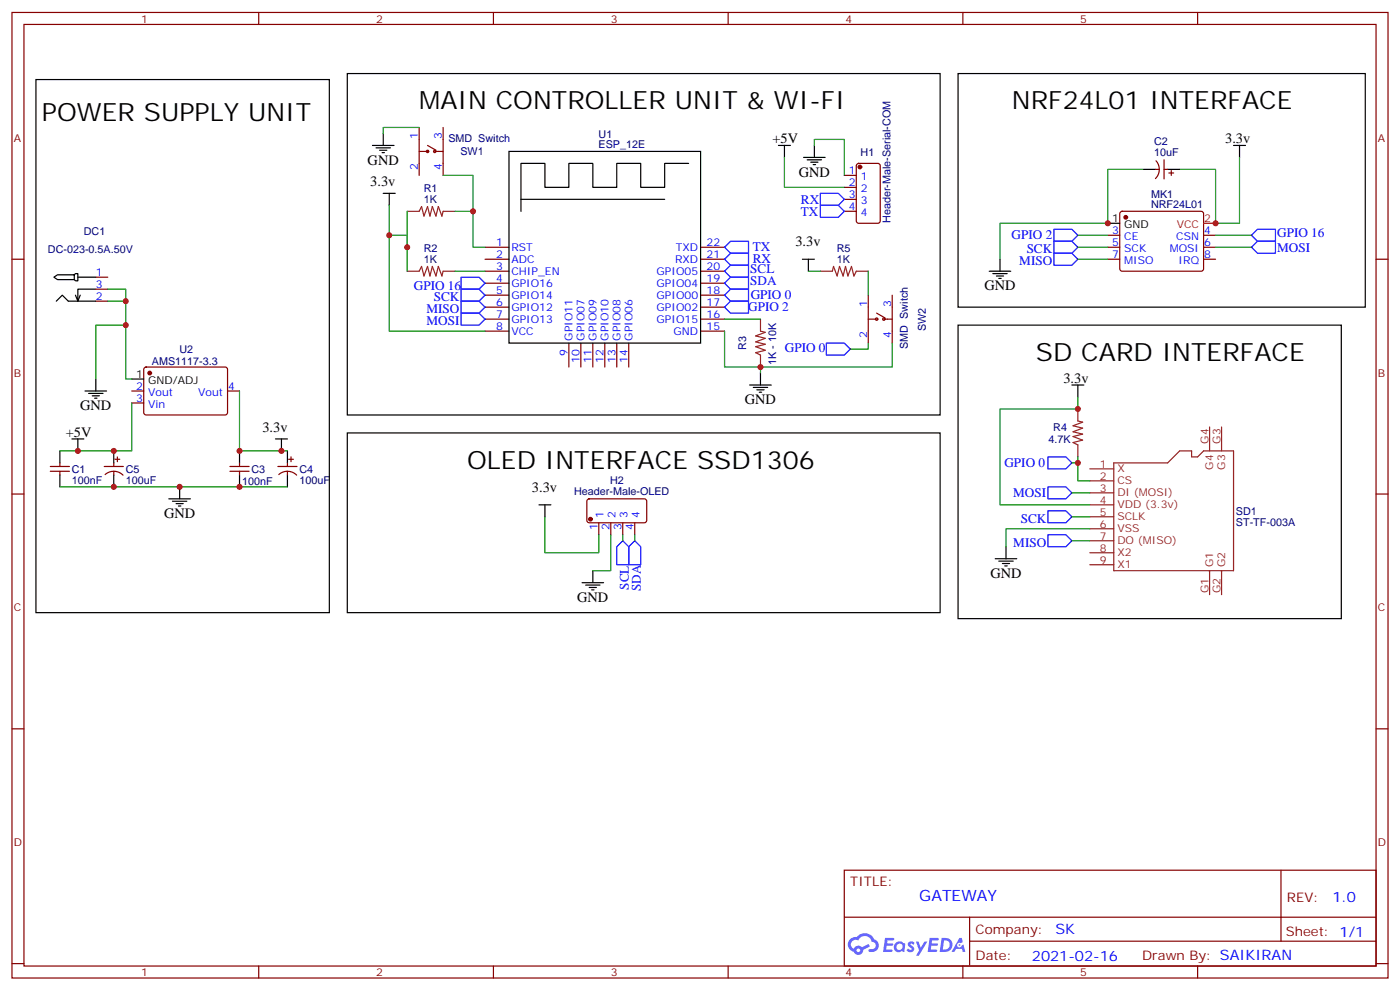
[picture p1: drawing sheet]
<svg xmlns="http://www.w3.org/2000/svg" width="412mm" height="292mm" viewBox="0 0 412 292" stroke-linecap="round" stroke-linejoin="round" font-family="sans-serif">
<g fill="none" stroke="#870000" stroke-width=".35">
<path d="M3.5 3.7h405.4v284.3h-405.4zM7.1 7.2h398.2v277.3h-398.2zM76.2 3.7v3.5M145.3 3.7v3.5M214.5 3.7v3.5M283.6 3.7v3.5M352.8 3.7v3.5M3.5 76.3h3.6M405.3 76.3h3.6M3.5 145.5h3.6M405.3 145.5h3.6M3.5 214.6h3.6"/>
<path d="M405.3 214.6h3.6M248.7 256.3h156.6v28.2h-156.6zM377.3 256.3v20.9M248.7 270.1h156.5M285.6 277.2h119.6M285.6 270.1v14.1M3.5 283.8h3.6M76.2 284.5v3.5M145.3 284.5v3.5M214.5 284.5v3.5M283.6 284.5v3.5M352.8 284.5v3.5"/>
<path d="M405.3 283.8h3.6"/>
</g>
<g fill="#5487ff">
<path d="M267.7 277.4a1.22 1.22 0 0 1 1.7 .3l-.4 .6a.47 .47 0 0 0-.3-.4 .47 .47 0 0 0-.5 .2l.1 .2a1.14 1.14 0 0 1 .8 1.7 1.14 1.14 0 0 1-1.9 0l-.2-.2 .5-.5 .7 .4a.29 .29 0 0 0 .3-.2 .29 .29 0 0 0-.2-.4 1.04 1.04 0 0 1-.6-1.7z"/>
<path d="M260.7 276.2h2.4l.3 .2-.2 .5h-1.8l-.1 .9h1.5l.3 .3-.3 .4h-1.6l-.2 1.1 1.7 .1 .2 .3-.2 .3h-2.6z"/>
<path d="M273.8 276.2h2.4l.3 .2-.1 .5h-1.8l-.2 .9h1.6l.3 .3-.4 .4h-1.6l-.1 1.1 1.7 .1 .2 .3-.2 .3h-2.6z"/>
<path d="M282.6 276.2h.7l.3 1.2-.6 .4a.69 .69 0 0 0-1 .2 .69 .69 0 0 0 .4 1 .69 .69 0 0 0 .9-.6l.5-.3 .6 2.2h-.8l-.2-.9h-1.8l-.5 .9h-.8z"/>
<path d="M269.8 277.3h.8l.6 1.8 1.1-1.8h.9l-2.6 4.2h-.8l.9-1.6z"/>
<path d="M277.4 276.2l-.6 4.1h1.3a2.11 2.11 0 0 0 2.5-2.1 2.11 2.11 0 0 0-2.5-2zM278.1 276.9a1.39 1.39 0 0 1 1.7 1.4 1.39 1.39 0 0 1-1.8 1.3h-.3z"/>
<path d="M263.7 277.8a1.54 1.54 0 0 0-.1 2.2 1.54 1.54 0 0 0 2.2 .1l.6 .2 .3-2.3-.2-.2h-.4a1.49 1.49 0 0 0-2.4 0zM264 278.8a.94 .94 0 0 1 1.8 0 .94 .94 0 0 1-1.8 0z"/>
<path d="M250.4 276.6a2.18 2.18 0 0 0 1.1 3.7 1.44 1.44 0 0 0 1.6 .9 1.44 1.44 0 0 0 1.2-1.5l2-1-.5-.7-1.9 .9a1.47 1.47 0 0 0-2.4 .5 1.39 1.39 0 0 1-.7-2 1.39 1.39 0 0 1 2-.4 2.12 2.12 0 0 1 2.2-1.3 2.12 2.12 0 0 1 1.9 1.7 1.14 1.14 0 0 1 1.1 1.4 1.14 1.14 0 0 1-1.7 .7 .43 .43 0 0 0-.5 .4 .43 .43 0 0 0 .4 .4 1.98 1.98 0 0 0 2.5-1.2 1.98 1.98 0 0 0-1.2-2.5 3.1 3.1 0 0 0-5.3-.7l-.9 .1zM252.3 279.9a.55 .55 0 0 1 1.1 0 .55 .55 0 0 1-1.1 0z"/>
<circle cx="282.6" cy="278.3" r=".26"/>
</g>
<g fill="none" stroke="#870000" stroke-width=".35">
<path d="M123.5 37.5v14.1M130.5 37.5v14.1M123.5 44.6h2.4M125.9 42.8l2.5 1.4M128.1 44.6h2.4M248.7 51.6h3.5M248.7 55.2h3.5M248.7 58.7h3.5M252.5 48.3l.4-.2h5.7l.6 .4 .1 16.6-.5 .6-5.9 .1-.6-.5-.1-16.5zM340.4 49.9h1.1M340.5 47.3a3.8 3.8 0 0 1-.1 5.3M342.9 47.1v5.6"/>
<path d="M342.9 49.9h1.1M344.3 50.9h1.4M345 50.2v1.4M142.9 76.3h7M142.9 72.8h7M142.9 79.9h7M206.4 76.3h7M206.4 72.8h7M206.4 79.9h7M248.7 62.2h3.5M326.3 76.3h3.5M326.3 69.3h3.5"/>
<path d="M326.3 72.8h3.5M330.1 62.4l.5-.2h23.2l.5 .2 .2 .5v16.5l-.7 .5-23.5-.1-.5-.6v-16.3zM354.5 76.3h3.6M354.5 69.3h3.6M354.5 72.8h3.6M28.2 81.6h3.5M28.2 85.2h3.5M28.2 88.7h3.5M142.9 83.4h7M142.9 86.9h7M142.9 90.5h7M142.9 94h7"/>
<path d="M142.9 97.5h7M206.4 83.4h7M206.4 86.9h7M206.4 90.5h7M206.4 94h7M206.4 97.5h7M255.8 94h2.4M255.8 86.9v14.1M258.2 92.2l2.5 1.4M260.3 94h2.5M262.8 86.9v14.1M38.8 115.1h3.5"/>
<path d="M38.8 118.7h3.5M42.6 108.3l.4-.2h23.6l.4 .7v13l-.7 .4-23.5-.1-.5-.6v-12.7zM67 115.1h3.6M167.6 101v7.1M171.1 101v7.1M174.6 101v7.1M178.2 101v7.1M181.7 101v7.1M185.2 101v7.1M14.8 138.8h5.7M14.8 137.4h5.7M17.6 136.3v1.1"/>
<path d="M17.6 138.8v1M30.7 137.4h5.6M31 139.8a3.8 3.8 0 0 1 5.2 .1M33.5 136.3v1.1M33.5 138.8v1M33.9 135.3h1.4M34.6 134.5v1.5M67.7 138.8h5.7M67.7 137.4h5.7M70.6 136.3v1.1M70.6 138.8v1M81.8 137.4h5.7"/>
<path d="M82.1 139.8a3.8 3.8 0 0 1 5.3 .1M84.7 136.3v1.1M84.7 138.8v1M85 135.3h1.4M85.7 134.5v1.5M173.1 147.1l.5-.2 16.5 .1 .4 .6-.1 5.9-.6 .5-16.5-.1-.4-.7v-5.6zM176.4 154v3.5M179.9 154v3.5M183.4 154v3.5M187 154v3.5"/>
<circle cx="125.9" cy="44.6" r=".35"/>
<circle cx="128.1" cy="44.6" r=".35"/>
<circle cx="258.2" cy="94" r=".35"/>
<circle cx="260.4" cy="94" r=".35"/>
</g>
<g fill="#870000" stroke="#870000" stroke-width=".35">
<circle cx="331.6" cy="64" r=".53"/>
<circle cx="253.3" cy="49.2" r=".53"/>
<circle cx="173.9" cy="152.9" r=".53"/>
<circle cx="44.1" cy="109.9" r=".53"/>
</g>
<g fill="none" stroke="#000" stroke-width=".35">
<path d="M10.6 23.4h86.4v157h-86.4zM102.3 21.7h174.6v100.5h-174.6zM112.9 39.3v3.5M282.2 21.7h120v68.8h-120zM109.7 42.8h6.4M110.8 43.5h4.2M111.8 44.2h2.1M112.5 44.9h.7M112.9 56.9h3.5M114.7 56.9v3.6M149.9 44.6h56.5v56.4h-56.5zM153.5 58.7h42.3"/>
<path d="M202.8 48.1h-7v7.1h-7.1v-7.1h-7v7.1h-7.1v-7.1h-7v7.1h-7.1v-7.1h-7v14.1M229.3 42.8h3.5M231.1 42.8v3.6M236.7 46.4h6.4M237.8 47.1h4.2M238.8 47.8h2.1M239.5 48.5h.7M239.9 42.8v3.6M336.9 49.9h3.5M344 49.9h3.5M363.4 42.8h3.5M365.1 42.8v3.6"/>
<path d="M236.4 76.3h3.5M238.1 76.3v3.6M291.4 79.9h6.3M294.6 76.3v3.6M326.3 65.8h3.5M15.9 81.6l1-.7h5v1.4h-5zM16.6 88.7l1.7-1.8 1.8 1.8h8.1M21.9 80.9l.3-.3h.7v2.1h-.7l-.3-.4M22.9 81.6h5.3M23.6 86.9l-.7 1.8M28.2 85.2h-5.3v3.5l-.7-1.8M282.2 95.7h112.9v86.5h-112.9z"/>
<path d="M292.5 80.6h4.2M293.5 81.3h2.1M294.2 82h.7M25 115.1h6.4M26.1 115.9h4.2M27.2 116.6h2.1M27.9 117.3h.7M28.2 111.6v3.5M38.8 111.6h3.5M220.8 113.4h6.4M221.9 114.1h4.2M223 114.8h2.1"/>
<path d="M223.7 115.5h.7M224 109.9v3.5M315.7 113.4h3.6M317.5 113.4v3.5M17.6 132.8v3.5M17.6 139.8v3.6M21.2 129.3h3.5M22.9 129.3v3.5M33.5 132.8v3.5M33.5 139.8v3.6M70.6 132.8v3.5M70.6 139.8v3.6"/>
<path d="M81.1 129.3h3.6M82.9 129.3v3.5M84.7 132.8v3.5M84.7 139.8v3.6M102.3 127.5h174.6v52.9h-174.6zM49.7 146.9h6.4M50.8 147.6h4.2M51.9 148.3h2.1M52.6 149h.7M52.9 143.4v3.5M158.7 148.7h3.6M160.5 148.7v3.5"/>
<path d="M171.4 171.6h6.4M172.5 172.3h4.2M173.6 173h2.1M174.3 173.7h.7M174.6 168.1v3.5M293.2 164.5h6.3M294.2 165.2h4.2M295.3 165.9h2.1M296 166.7h.7M296.3 161v3.5"/>
</g>
<path d="M354.5 65.8h3.6" fill="none" stroke="#f00" stroke-width=".35"/>
<g fill="none" stroke="#8c2424" stroke-width=".35">
<path d="M119.9 62.2h3.6l.7-1.4 .7 2.8 1-2.8 .7 2.8 .8-2.8 1 2.8 .7-2.8 1.1 2.8 .3-1.4h3.6M119.9 79.9h3.6l.7-1.4 .7 2.8 1-2.8 .7 2.8 .8-2.8 1 2.8 .7-2.8 1.1 2.8 .3-1.4h3.6M241.7 79.9h3.5l.3-1.4 1.1 2.8 .7-2.8 1.1 2.8 .7-2.8 .7 2.8 1-2.8 .7 2.8 .7-1.4h3.6M224 94v3.5l1.4 .4-2.8 1 2.8 .7-2.8 1.1 2.8 .7-2.8 .7 2.8 1.1-2.8 .7 1.4 .7v3.5M317.5 120.4v3.6l1.4 .3-2.8 1.1 2.8 .7-2.8 1 2.8 .7-2.8 .8 2.8 1-2.8 .7 1.4 .7v3.5M321 138.1h7.1M328.1 136.3h15.9l3.5-3.5h3.5v1.7h1.8l1.7-1.7h8.9v35.3h-35.3zM356.3 125.7v7.1M359.8 125.7v7.1M321 141.6h7.1M321 145.1h7.1M321 148.7h7.1"/>
<path d="M321 152.2h7.1M321 155.7h7.1M321 159.2h7.1M321 162.8h7.1M321 166.3h7.1M356.3 168.1v7M359.8 168.1v7"/>
</g>
<g fill="none" stroke="#00f" stroke-width=".35">
<path d="M241.7 56.9h5.2l1.8 1.8-1.8 1.8h-5.2zM213.4 79.9l1.8-1.8h5.3v3.5h-5.3zM213.4 72.8l1.8-1.8h5.3v3.6h-5.3zM213.4 76.3l1.8-1.7h5.3v3.5h-5.3zM241.7 60.5h5.2l1.8 1.7-1.8 1.8h-5.2zM310.4 71h5.3l1.8 1.8-1.8 1.8h-5.3zM310.4 74.6h5.3l1.8 1.7-1.8 1.8h-5.3zM310.4 67.5h5.3l1.8 1.8-1.8 1.7h-5.3zM368.7 69.3l1.7-1.8h5.3v3.5h-5.3zM370.4 71h5.3v3.6h-5.3l-1.7-1.8zM135.8 85.2h5.3l1.8 1.7-1.8 1.8h-5.3zM135.8 88.7h5.3l1.8 1.8-1.8 1.7h-5.3z"/>
<path d="M135.8 92.2h5.3l1.8 1.8-1.8 1.7h-5.3zM135.8 81.6h5.3l1.8 1.8-1.8 1.8h-5.3zM213.4 83.4l1.8-1.8h5.3v3.6h-5.3zM213.4 90.5l1.8-1.8h5.3v3.5h-5.3zM213.4 86.9l1.8-1.7h5.3v3.5h-5.3zM243.4 101h5.3l1.8 1.8-1.8 1.8h-5.3zM308.7 134.5h5.3l1.7 1.8-1.7 1.8h-5.3zM183.4 159.2l1.8 1.8v5.3h-3.5v-5.3zM187 159.2l1.7 1.8v5.3h-3.5v-5.3zM308.7 143.4h5.3l1.7 1.7-1.7 1.8h-5.3zM308.7 157.5h5.3l1.7 1.7-1.7 1.8h-5.3zM308.7 150.4h5.3l1.7 1.8-1.7 1.8h-5.3z"/>
</g>
<g fill="none" stroke="#008700" stroke-width=".35">
<path d="M123.5 37.5h-10.6v1.8M130.5 51.6h8.8v10.6M231.1 46.4v8.8h17.6M239.9 42.8v-1.7h8.8v10.5M336.9 49.9h-10.6v15.9h-31.7v10.5M365.1 46.4v19.4h-7v-15.9h-10.6M114.7 60.5v8.8h5.2v3.5M114.7 69.3v28.2h28.2M119.9 62.2v17.7M134.1 62.2h5.2v10.6h3.6M134.1 79.9h8.8M238.1 79.9h3.6"/>
<path d="M255.8 79.9v7M317.5 72.8h8.8M317.5 76.3h8.8M317.5 69.3h8.8M358.1 72.8h10.6M358.1 69.3h10.6M31.7 85.2h5.3v3.5h-5.3M37 88.7v7h-8.8v15.9M37 95.7v15.9h1.8M213.4 97.5v10.6h10.6M213.4 94h10.6M38.8 118.7v14.1h-21.2"/>
<path d="M70.6 115.1v17.7h14.1M224 108.1v1.8M255.8 101v1.8h-5.3M262.8 101v7.1h-38.8M317.5 116.9v3.5h-22.9v28.3h26.4M315.7 136.3h1.8M317.5 134.5v7.1h3.5M17.6 143.4h67.1M160.5 152.2v10.6h15.9v-5.3M179.9 157.5v10.6h-5.3M183.4 157.5v1.7M187 157.5v1.7"/>
<path d="M315.7 145.1h5.3M315.7 159.2h5.3M315.7 152.2h5.3M321 155.7h-24.7v5.3"/>
</g>
<g fill="#c00">
<circle cx="119.9" cy="72.8" r=".88"/>
<circle cx="326.3" cy="65.8" r=".88"/>
<circle cx="358.1" cy="65.8" r=".88"/>
<circle cx="317.5" cy="136.3" r=".88"/>
<circle cx="317.5" cy="120.4" r=".88"/>
<circle cx="224" cy="108.1" r=".88"/>
<circle cx="114.7" cy="69.3" r=".88"/>
<circle cx="139.3" cy="62.2" r=".88"/>
<circle cx="70.6" cy="143.4" r=".88"/>
<circle cx="33.5" cy="143.4" r=".88"/>
<circle cx="52.9" cy="143.4" r=".88"/>
<circle cx="22.9" cy="132.8" r=".88"/>
<circle cx="33.5" cy="132.8" r=".88"/>
<circle cx="70.6" cy="132.8" r=".88"/>
<circle cx="82.9" cy="132.8" r=".88"/>
<circle cx="37" cy="88.7" r=".88"/>
<circle cx="37" cy="95.7" r=".88"/>
</g>
<g font-size="7.4">
<text x="12.3" y="35.8">POWER SUPPLY UNIT</text>
<text x="123.5" y="32.2">MAIN CONTROLLER UNIT &amp; WI-FI</text>
<text x="298.1" y="32.2">NRF24L01 INTERFACE</text>
<text x="305.2" y="106.3">SD CARD INTERFACE</text>
<text x="137.6" y="138.1">OLED INTERFACE SSD1306</text>
</g>
<text font-size="4.6" fill="#00f" x="270.8" y="265.3">GATEWAY</text>
<g font-size="4.2">
<text x="227.5" y="42.1">+5V</text>
<text x="360.9" y="42.1">3.3v</text>
<text x="108.3" y="48.5">GND</text>
<text x="235.3" y="52">GND</text>
<text x="109.1" y="54.9">3.3v</text>
<text x="234.3" y="72.5">3.3v</text>
<text x="290" y="85.5">GND</text>
<text x="313.3" y="112.7">3.3v</text>
<text x="219.4" y="119">GND</text>
<text x="23.6" y="120.8">GND</text>
<text x="19.4" y="128.6">+5V</text>
<text x="77.3" y="127.2">3.3v</text>
<text x="156.7" y="144.8">3.3v</text>
<text x="48.3" y="152.5">GND</text>
<text x="291.7" y="170.2">GND</text>
<text x="170" y="177.2">GND</text>
</g>
<g font-size="4.2" fill="#00f">
<text x="392.5" y="265.5">1.0</text>
<text x="310.9" y="275.1">SK</text>
<text x="304" y="282.9">2021-02-16</text>
</g>
<g font-size="3.9" fill="#00f">
<text x="235.9" y="59.9">RX</text>
<text x="235.9" y="63.5">TX</text>
<text x="298" y="70.4">GPIO 2</text>
<text x="376.2" y="69.7">GPIO 16</text>
<text x="221.8" y="73.9">TX</text>
<text x="221.8" y="77.4">RX</text>
<text x="302.4" y="74.6">SCK</text>
<text x="376.2" y="74.2">MOSI</text>
<text x="221" y="80.3">SCL</text>
<text x="221" y="83.8">SDA</text>
<text x="300.3" y="78.1">MISO</text>
<text x="121.9" y="85.5">GPIO 16</text>
<text x="127.8" y="88.7">SCK</text>
<text x="221.1" y="88.2">GPIO 0</text>
<text x="125.6" y="92.2">MISO</text>
<text x="125.6" y="95.7">MOSI</text>
<text x="220.4" y="91.5">GPIO 2</text>
<text x="231.2" y="103.7">GPIO 0</text>
<text x="295.9" y="137.5">GPIO 0</text>
<text x="298.5" y="146.4">MOSI</text>
<text x="300.7" y="154">SCK</text>
<text x="298.5" y="161">MISO</text>
<text x="185.2" y="173.7" transform="rotate(-90 185.2 173.7)">SCL</text>
<text x="188.7" y="174.1" transform="rotate(-90 188.7 174.1)">SDA</text>
</g>
<g font-size="3.9" fill="#800">
<text x="250.5" y="260.8">TITLE:</text>
<text x="379.1" y="265.5">REV:</text>
<text x="287.4" y="275">Company:</text>
<text x="378.7" y="275.7">Sheet: 1/1</text>
<text x="287.4" y="282.7">Date:</text>
<text x="336.4" y="282.8">Draw</text>
<text x="346.6" y="282.8">n By: SAIKIRAN</text>
</g>
<g font-size="3.2" fill="#800">
<text x="41.6" y="6.7">1</text>
<text x="110.8" y="6.7">2</text>
<text x="179.9" y="6.7">3</text>
<text x="249.1" y="6.7">4</text>
<text x="318.2" y="6.7">5</text>
<text x="4.1" y="41.8">A</text>
<text x="405.9" y="41.8">A</text>
<text x="4.1" y="110.9">B</text>
<text x="405.9" y="110.9">B</text>
<text x="4.1" y="180.1">C</text>
<text x="405.9" y="180.1">C</text>
<text x="4.1" y="249.2">D</text>
<text x="405.9" y="249.2">D</text>
<text x="41.6" y="287.5">1</text>
<text x="110.8" y="287.5">2</text>
<text x="179.9" y="287.5">3</text>
<text x="249.1" y="287.5">4</text>
<text x="318.2" y="287.5">5</text>
</g>
<g font-size="3.2" fill="#00f">
<text x="123.1" y="41.1" transform="rotate(-90 123.1 41.1)">1</text>
<text x="130.2" y="41.1" transform="rotate(-90 130.2 41.1)">3</text>
<text x="123.1" y="50.1" transform="rotate(-90 123.1 50.1)">2</text>
<text x="130.2" y="50.1" transform="rotate(-90 130.2 50.1)">4</text>
<text x="250" y="51.3">1</text>
<text x="253.5" y="53.1">1</text>
<text x="250" y="54.8">2</text>
<text x="250" y="58.3">3</text>
<text x="253.5" y="56.6">2</text>
<text x="250" y="61.9">4</text>
<text x="253.5" y="60.1">3</text>
<text x="253.5" y="63.6">4</text>
<text x="327.7" y="68.9">3</text>
<text x="331.2" y="70.7">CE</text>
<text x="346.5" y="70.7">CSN</text>
<text x="354.7" y="68.9">4</text>
<text x="146.2" y="72.5">1</text>
<text x="146.2" y="76">2</text>
<text x="150.6" y="73.9">RST</text>
<text x="150.6" y="77.4">ADC</text>
<text x="198.8" y="77.4">RXD</text>
<text x="199.1" y="73.9">TXD</text>
<text x="208.1" y="76">21</text>
<text x="208.1" y="72.5">22</text>
<text x="327.7" y="72.5">5</text>
<text x="327.7" y="76">7</text>
<text x="331.2" y="74.2">SCK</text>
<text x="331.2" y="77.8">MISO</text>
<text x="344.6" y="74.2">MOSI</text>
<text x="347.2" y="77.8">IRQ</text>
<text x="354.7" y="76">8</text>
<text x="354.7" y="72.5">6</text>
<text x="28.2" y="81.3">1</text>
<text x="146.2" y="79.5">3</text>
<text x="146.2" y="83">4</text>
<text x="150.6" y="80.9">CHIP_EN</text>
<text x="193.4" y="80.9">GPIO05</text>
<text x="208.1" y="83">19</text>
<text x="208.1" y="79.5">20</text>
<text x="28.2" y="84.8">3</text>
<text x="28.2" y="88.3">2</text>
<text x="146.2" y="86.6">5</text>
<text x="150.6" y="84.5">GPIO16</text>
<text x="150.6" y="88">GPIO14</text>
<text x="193.4" y="88">GPIO00</text>
<text x="193.4" y="84.5">GPIO04</text>
<text x="208.1" y="86.6">18</text>
<text x="146.2" y="90.1">6</text>
<text x="146.2" y="93.6">7</text>
<text x="150.6" y="91.5">GPIO12</text>
<text x="150.6" y="95">GPIO13</text>
<text x="193.4" y="95">GPIO15</text>
<text x="193.4" y="91.5">GPIO02</text>
<text x="208.1" y="93.6">16</text>
<text x="208.1" y="90.1">17</text>
<text x="255.4" y="90.5" transform="rotate(-90 255.4 90.5)">1</text>
<text x="262.5" y="90.5" transform="rotate(-90 262.5 90.5)">3</text>
<text x="146.2" y="97.2">8</text>
<text x="150.6" y="98.6">VCC</text>
<text x="168.6" y="100.3" transform="rotate(-90 168.6 100.3)">GPIO11</text>
<text x="172.2" y="100.3" transform="rotate(-90 172.2 100.3)">GPIO07</text>
<text x="175.7" y="100.3" transform="rotate(-90 175.7 100.3)">GPIO09</text>
<text x="179.2" y="100.3" transform="rotate(-90 179.2 100.3)">GPIO10</text>
<text x="182.7" y="100.3" transform="rotate(-90 182.7 100.3)">GPIO08</text>
<text x="186.3" y="100.3" transform="rotate(-90 186.3 100.3)">GPIO06</text>
<text x="198.4" y="98.6">GND</text>
<text x="208.1" y="97.2">15</text>
<text x="255.4" y="99.5" transform="rotate(-90 255.4 99.5)">2</text>
<text x="262.5" y="99.5" transform="rotate(-90 262.5 99.5)">4</text>
<text x="167.2" y="104.8" transform="rotate(-90 167.2 104.8)">9</text>
<text x="170.7" y="106.8" transform="rotate(-90 170.7 106.8)">10</text>
<text x="174.3" y="106.8" transform="rotate(-90 174.3 106.8)">11</text>
<text x="177.8" y="106.8" transform="rotate(-90 177.8 106.8)">12</text>
<text x="181.3" y="106.8" transform="rotate(-90 181.3 106.8)">13</text>
<text x="184.9" y="106.8" transform="rotate(-90 184.9 106.8)">14</text>
<text x="40.1" y="114.8">2</text>
<text x="40.1" y="118.3">3</text>
<text x="43.6" y="116.6">Vout</text>
<text x="58.4" y="116.6">Vout</text>
<text x="67.2" y="114.8">4</text>
<text x="43.6" y="120.1">Vin</text>
<text x="177.8" y="152.6" transform="rotate(-90 177.8 152.6)">1</text>
<text x="181.3" y="152.6" transform="rotate(-90 181.3 152.6)">2</text>
<text x="184.9" y="152.6" transform="rotate(-90 184.9 152.6)">3</text>
<text x="188.4" y="152.6" transform="rotate(-90 188.4 152.6)">4</text>
<text x="176" y="156.1" transform="rotate(-90 176 156.1)">1</text>
<text x="179.6" y="156.1" transform="rotate(-90 179.6 156.1)">2</text>
<text x="183.1" y="156.1" transform="rotate(-90 183.1 156.1)">3</text>
<text x="186.6" y="156.1" transform="rotate(-90 186.6 156.1)">4</text>
</g>
<g font-size="3.2" fill="#000080">
<text x="132.1" y="41.9">SMD Switch</text>
<text x="176.3" y="40.5">U1</text>
<text x="135.6" y="45.7">SW1</text>
<text x="176.3" y="43.5">ESP_12E</text>
<text x="253.5" y="45.9">H1</text>
<text x="340" y="46">10uF</text>
<text x="340" y="42.7">C2</text>
<text x="124.8" y="59.8">1K</text>
<text x="124.8" y="56.6">R1</text>
<text x="339.1" y="58.2">MK1</text>
<text x="262.3" y="65.7" transform="rotate(-90 262.3 65.7)">Header-Male-Serial-COM</text>
<text x="339.1" y="61.2">NRF24L01</text>
<text x="24.7" y="69.3">DC1</text>
<text x="14.1" y="74.6">DC-023-0.5A.50V</text>
<text x="124.8" y="77.4">1K</text>
<text x="124.8" y="74.2">R2</text>
<text x="246.5" y="77.4">1K</text>
<text x="246.5" y="74.1">R5</text>
<text x="272.7" y="97.6" transform="rotate(-90 272.7 97.6)">SW2</text>
<text x="44.7" y="107.5">AMS1117-3.3</text>
<text x="52.8" y="104">U2</text>
<text x="219.8" y="103" transform="rotate(-90 219.8 103)">R3</text>
<text x="228.6" y="107.4" transform="rotate(-90 228.6 107.4)">1K - 10K</text>
<text x="267.4" y="102.7" transform="rotate(-90 267.4 102.7)">SMD Switch</text>
<text x="308.9" y="130.3">4.7K</text>
<text x="310.3" y="126.8">R4</text>
<text x="21.2" y="142.4">100nF</text>
<text x="21.2" y="139.2">C1</text>
<text x="37" y="142.4">100uF</text>
<text x="37" y="139.2">C5</text>
<text x="71.3" y="142.7">100nF</text>
<text x="74.1" y="139.2">C3</text>
<text x="88.2" y="142.4">100uF</text>
<text x="88.2" y="139.2">C4</text>
<text x="179.7" y="142.6">H2</text>
<text x="169.1" y="145.8">Header-Male-OLED</text>
<text x="364.1" y="155">ST-TF-003A</text>
<text x="364.1" y="151.7">SD1</text>
</g>
<g font-size="3.2">
<text x="327.7" y="65.4">1</text>
<text x="331.2" y="67.2">GND</text>
<text x="40.1" y="111.3">1</text>
<text x="43.6" y="113">GND/ADJ</text>
</g>
<g font-size="3.2" fill="#f00">
<text x="354.7" y="65.4">2</text>
<text x="346.6" y="67.2">VCC</text>
</g>
<g font-size="3.2" fill="#8d2323">
<text x="356" y="130.7" transform="rotate(-90 356 130.7)">G4</text>
<text x="359.5" y="130.7" transform="rotate(-90 359.5 130.7)">G3</text>
<text x="323.9" y="137.7">1</text>
<text x="323.9" y="141.3">2</text>
<text x="329.1" y="139.1">X</text>
<text x="329.1" y="142.7">CS</text>
<text x="357.4" y="138.3" transform="rotate(-90 357.4 138.3)">G4</text>
<text x="360.9" y="138.3" transform="rotate(-90 360.9 138.3)">G3</text>
<text x="323.9" y="144.8">3</text>
<text x="323.9" y="148.3">4</text>
<text x="329.1" y="146.2">DI (MOSI)</text>
<text x="329.1" y="149.7">VDD (3.3v)</text>
<text x="323.9" y="151.8">5</text>
<text x="323.9" y="155.4">6</text>
<text x="329.1" y="153.2">SCLK</text>
<text x="323.9" y="158.9">7</text>
<text x="329.1" y="156.8">VSS</text>
<text x="329.1" y="160.3">DO (MISO)</text>
<text x="323.9" y="162.4">8</text>
<text x="323.9" y="165.9">9</text>
<text x="329.1" y="163.8">X2</text>
<text x="329.1" y="167.4">X1</text>
<text x="357.4" y="167" transform="rotate(-90 357.4 167)">G1</text>
<text x="360.9" y="167" transform="rotate(-90 360.9 167)">G2</text>
<text x="356" y="174.7" transform="rotate(-90 356 174.7)">G1</text>
<text x="359.5" y="174.7" transform="rotate(-90 359.5 174.7)">G2</text>
</g>
</svg>
